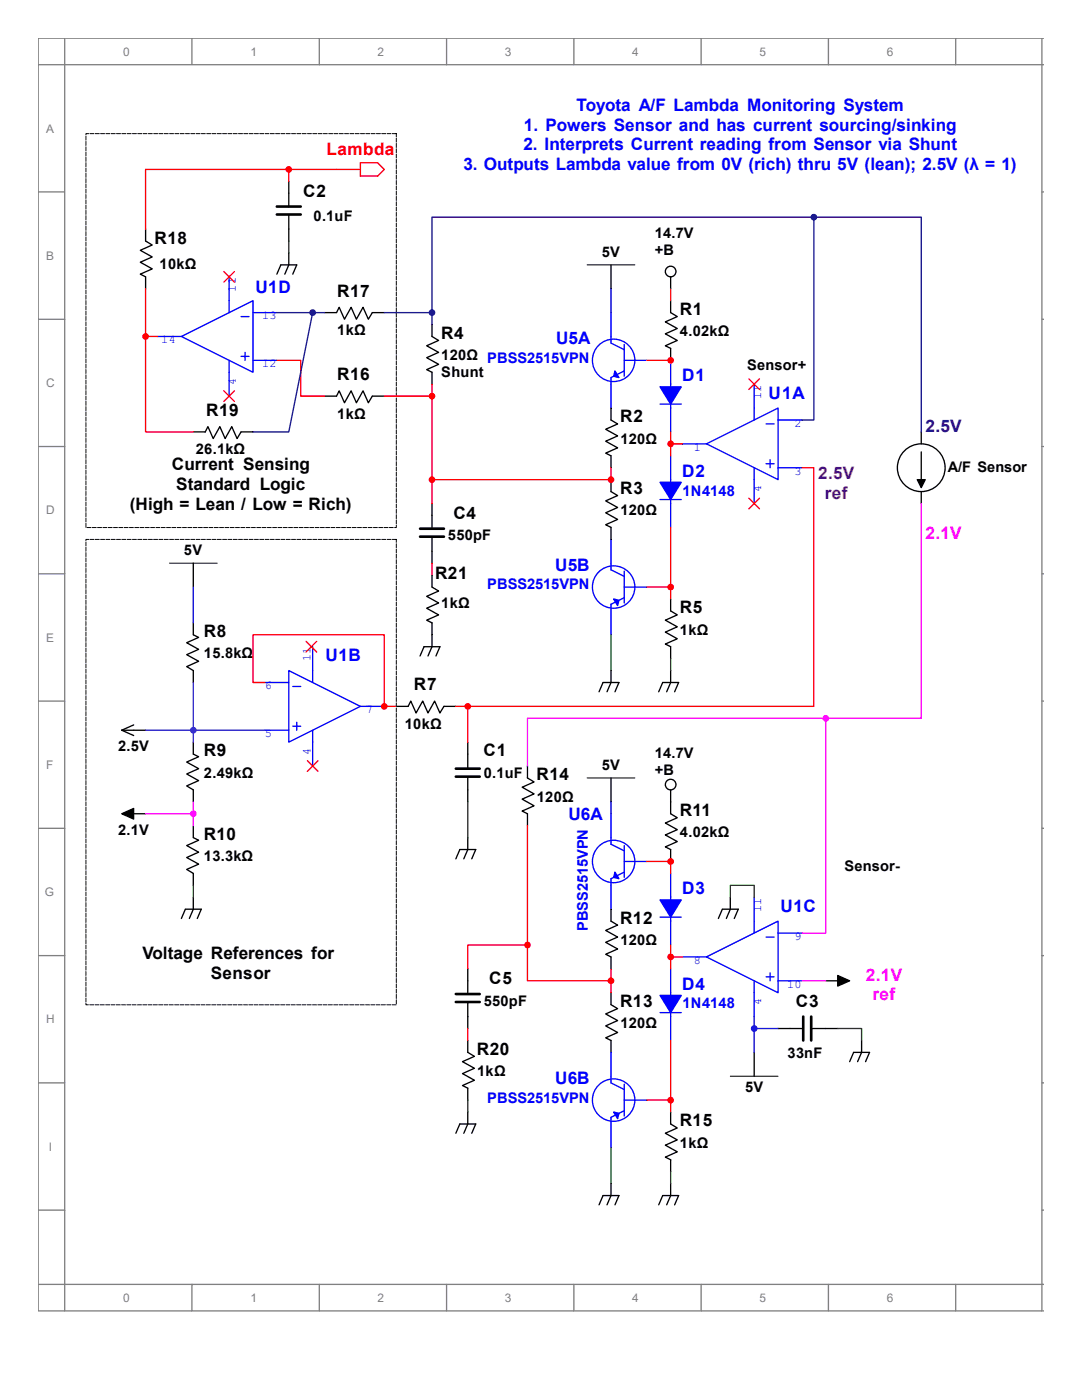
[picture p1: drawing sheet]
<svg xmlns="http://www.w3.org/2000/svg" width="216mm" height="279mm" viewBox="0 0 216 279" stroke-linecap="round" stroke-linejoin="round" font-family="sans-serif">
<g fill="none" stroke="#808080" stroke-width=".26">
<path d="M7.6 12.9h200.7M12.9 7.6v254M38.3 7.6v5.3M63.7 7.6v5.3M89.1 7.6v5.3M114.5 7.6v5.3M139.9 7.6v5.3M165.3 7.6v5.3M190.7 7.6v5.3M207.9 7.6v254M208.3 7.6h-200.7v254h200.7M7.6 38.3h5.3"/>
<path d="M207.9 38.3h.4M7.6 63.7h5.3M207.9 63.7h.4M7.6 89.1h5.3M207.9 89.1h.4M7.6 114.5h5.3M207.9 114.5h.4M7.6 139.9h5.3M207.9 139.9h.4M7.6 165.3h5.3M207.9 165.3h.4M7.6 190.7h5.3"/>
<path d="M207.9 190.7h.4M7.6 216.1h5.3M207.9 216.1h.4M7.6 241.5h5.3M7.6 256.3h200.7M38.3 256.3v5.3M63.7 256.3v5.3M89.1 256.3v5.3M114.5 256.3v5.3M139.9 256.3v5.3M165.3 256.3v5.3M190.7 256.3v5.3"/>
<path d="M207.9 241.5h.4"/>
</g>
<path d="M117.2 52.9h9.5" fill="none" stroke="#000" stroke-width=".2"/>
<g fill="none" stroke="#000" stroke-width=".26">
<path d="M121.9 52.9v4.7M133.8 55.2v2.4"/>
<circle cx="133.8" cy="54.2" r="1.06"/>
</g>
<path d="M141 88.6l14.2-7.2v14.3zM150.5 81.4v2.4M150.5 93.3v2.4M152.9 84.6h1.6M152.9 92.6h1.6M153.7 91.8v1.5" fill="none" stroke="#00f" stroke-width=".26"/>
<path d="M155.2 93.3h4.8" fill="none" stroke="#00f" stroke-width=".26"/>
<path d="M155.2 83.8h4.8" fill="none" stroke="#00f" stroke-width=".26"/>
<path d="M150.5 76.7v4.7" fill="none" stroke="#00f" stroke-width=".26"/>
<path d="M149.4 75.6l2.1 2.1M151.5 75.6l-2.1 2.1" fill="none" stroke="#f00" stroke-width=".26"/>
<path d="M150.5 95.7v4.8" fill="none" stroke="#00f" stroke-width=".26"/>
<path d="M149.4 99.4l2.1 2.1M151.5 99.4l-2.1 2.1" fill="none" stroke="#f00" stroke-width=".26"/>
<path d="M133.8 76.7v4.7M131.7 80.6h4.2M136.2 88.6h4.8" fill="none" stroke="#00f" stroke-width=".26"/>
<g fill="none" stroke="#000" stroke-width=".26">
<path d="M133.8 60v2.4l1.3 .8-2.3 1 2.3 1.4-2.3 1 2.3 1.3-2.3 1.1 1 .5v2.4M183.8 86.2v2.4M183.8 90.2v5.5M183.8 98.1v2.4"/>
<circle cx="183.8" cy="93.3" r="4.8"/>
</g>
<path d="M183 95.7h1.6l-.8 1.6z" fill="#000" stroke="#000" stroke-width=".26"/>
<path d="M131.7 77.2h4.2l-2.1 3.4z" fill="#00f" stroke="#00f" stroke-width=".26"/>
<path d="M133.8 71.9v4.8" fill="none" stroke="#00f" stroke-width=".26"/>
<path d="M131.7 99.7h4.2M133.8 81.4v4.8M133.8 95.7v4.8" fill="none" stroke="#00f" stroke-width=".26"/>
<path d="M131.7 96.3h4.2l-2.1 3.4z" fill="#00f" stroke="#00f" stroke-width=".26"/>
<path d="M133.8 91v4.7" fill="none" stroke="#00f" stroke-width=".26"/>
<g fill="none" stroke="#00f" stroke-width=".26">
<path d="M121.9 67.2v1.3l2.7 1.3M124.6 68.7v6.4M124.6 74l-2.7 1.4v1.3M124.6 71.9h2.1M133.8 100.5v4.8"/>
<circle cx="122.4" cy="71.9" r="4.2"/>
</g>
<path d="M133.8 57.6v2.4" fill="none" stroke="#c08000" stroke-width=".26"/>
<path d="M122.7 74l.8 1.4-1.1-.3z" fill="#00f" stroke="#00f" stroke-width=".26"/>
<path d="M121.9 62.4v4.8" fill="none" stroke="#00f" stroke-width=".26"/>
<path d="M126.7 71.9h2.4" fill="none" stroke="#00f" stroke-width=".26"/>
<g fill="none" stroke="#00f" stroke-width=".26">
<path d="M121.9 76.7v4.7M121.9 112.4v1.3l2.7 1.3M124.6 119.3l-2.7 1.3v1.3M124.6 114v6.3M124.6 117.2h2.1"/>
<circle cx="122.4" cy="117.2" r="4.2"/>
</g>
<circle cx="133.8" cy="88.6" r=".53" fill="#f00" stroke="#f00" stroke-width=".26"/>
<path d="M133.8 86.2v4.8M133.8 88.6h2.4" fill="none" stroke="#f00" stroke-width=".26"/>
<path d="M86.2 64.8v2.4l1.3 .7-2.4 1.1 2.4 1.3-2.4 1.1 2.4 1.3-2.4 1.1 1.1 .5v2.4" fill="none" stroke="#000" stroke-width=".26"/>
<path d="M122.4 119.5l1.1 .3-.3 1.1z" fill="#00f" stroke="#00f" stroke-width=".26"/>
<path d="M121.9 107.6v4.8" fill="none" stroke="#00f" stroke-width=".26"/>
<path d="M126.7 117.2h2.4" fill="none" stroke="#00f" stroke-width=".26"/>
<path d="M57.6 133.8l14.3 7.2-14.3 7.1zM58.4 137h1.6M62.4 133.8v2.4M121.9 121.9v4.8M58.4 144.9h1.6M59.2 144.1v1.6M62.4 145.7v2.4" fill="none" stroke="#00f" stroke-width=".26"/>
<path d="M133.8 119.5v2.4l1.3 .8-2.3 1.1 2.3 1.3-2.3 1.1 2.3 1.3-2.3 1 1 .6v2.3M119.5 138.1l.8-1.9h3.2l-.8 1.9M121.9 133.8v2.4l-.8 1.9M131.4 138.1l.8-1.9h3.2l-.8 1.9M133.8 133.8v2.4l-.8 1.9M79.1 141h2.3l.6-1.1 1 2.4 1.3-2.4 1.1 2.4 1.3-2.4 1.1 2.4 .8-1.3h2.4M93.3 148.1v5.3M93.3 155v5M91 171.4l.8-1.9h3.1l-.8 1.9M93.3 167.2v2.3l-.8 1.9" fill="none" stroke="#000" stroke-width=".26"/>
<path d="M133.8 131.4v2.4" fill="none" stroke="#008000" stroke-width=".26"/>
<path d="M91 153.4h4.7M91 155h4.7" fill="none" stroke="#000" stroke-width=".53"/>
<path d="M52.9 145.7h4.7" fill="none" stroke="#00f" stroke-width=".26"/>
<path d="M52.9 136.2h4.7" fill="none" stroke="#00f" stroke-width=".26"/>
<path d="M62.4 129.1v4.7" fill="none" stroke="#00f" stroke-width=".26"/>
<path d="M61.1 128l2.1 2.1M63.2 128l-2.1 2.1" fill="none" stroke="#f00" stroke-width=".26"/>
<path d="M62.4 148.1v4.8" fill="none" stroke="#00f" stroke-width=".26"/>
<path d="M61.3 151.8l2.1 2.1M63.4 151.8l-2.1 2.1" fill="none" stroke="#f00" stroke-width=".26"/>
<path d="M71.9 141h4.8M141 191l14.2-7.2v14.3zM150.5 183.8v2.4M150.5 195.7v2.4M152.9 187h1.6M152.9 194.9h1.6M153.7 194.2v1.5" fill="none" stroke="#00f" stroke-width=".26"/>
<circle cx="76.7" cy="141" r=".53" fill="#f00" stroke="#f00" stroke-width=".26"/>
<path d="M52.9 136.2h-2.4v-9.5h26.2v14.3h2.4" fill="none" stroke="#f00" stroke-width=".26"/>
<g fill="none" stroke="#000" stroke-width=".26">
<path d="M38.6 112.4v4.8M38.6 124.3v2.4l1 .5-2.3 1.1 2.3 1.3-2.3 1.1 2.3 1.3-2.3 1 1.3 .8v2.4M24.3 145.7l2.4 1.1M24.3 145.7h4.8M26.7 144.7l-2.4 1M38.6 148.1v2.4l1 .5-2.3 1.1 2.3 1.3-2.3 1.1 2.3 1.3-2.3 1 1.3 .8v2.4M121.9 155.3v4.7M133.8 157.6v2.4M26.7 162.4h2.4M38.6 164.8v2.4l1 .5-2.3 1.1 2.3 1.3-2.3 1 2.3 1.4-2.3 1 1.3 .8v2.4M38.6 179.1v2.4l-.8 1.8M36.2 183.3l.8-1.8h3.2l-.8 1.8"/>
<circle cx="133.8" cy="156.6" r="1.06"/>
</g>
<circle cx="38.6" cy="145.7" r=".53" fill="#4e00c0" stroke="#4e00c0" stroke-width=".26"/>
<path d="M29.1 145.7h23.8M38.6 145.7v2.4" fill="none" stroke="#4e00c0" stroke-width=".26"/>
<path d="M33.8 112.4h9.5M117.2 155.3h9.5" fill="none" stroke="#000" stroke-width=".2"/>
<path d="M38.6 117.2v7.1" fill="none" stroke="#0000c0" stroke-width=".26"/>
<circle cx="38.6" cy="162.4" r=".53" fill="#f0f" stroke="#f0f" stroke-width=".26"/>
<path d="M29.1 162.4h9.5M38.6 160v4.8" fill="none" stroke="#f0f" stroke-width=".26"/>
<path d="M24.3 162.4l2.4-1.1v2.2z" fill="#000" stroke="#000" stroke-width=".26"/>
<path d="M38.6 176.7v2.4" fill="none" stroke="#008000" stroke-width=".26"/>
<path d="M155.2 195.7h4.8" fill="none" stroke="#00f" stroke-width=".26"/>
<path d="M155.2 186.2h4.8" fill="none" stroke="#00f" stroke-width=".26"/>
<path d="M150.5 179.1v4.7" fill="none" stroke="#00f" stroke-width=".26"/>
<path d="M150.5 198.1v4.8" fill="none" stroke="#00f" stroke-width=".26"/>
<path d="M133.8 179.1v4.7M131.7 183h4.2M136.2 191h4.8" fill="none" stroke="#00f" stroke-width=".26"/>
<path d="M133.8 160v2.4l1.3 .8-2.3 1.1 2.3 1.3-2.3 1 2.3 1.4-2.3 1 1 .5v2.4" fill="none" stroke="#000" stroke-width=".26"/>
<path d="M131.7 179.6h4.2l-2.1 3.4z" fill="#00f" stroke="#00f" stroke-width=".26"/>
<path d="M133.8 174.3v4.8" fill="none" stroke="#00f" stroke-width=".26"/>
<path d="M133.8 183.8v4.8M133.8 198.1v4.8M131.7 202.1h4.2" fill="none" stroke="#00f" stroke-width=".26"/>
<path d="M131.7 198.6h4.2l-2.1 3.5z" fill="#00f" stroke="#00f" stroke-width=".26"/>
<path d="M133.8 193.4v4.7" fill="none" stroke="#00f" stroke-width=".26"/>
<g fill="none" stroke="#00f" stroke-width=".26">
<path d="M121.9 167.2v1.3l2.7 1.3M124.6 168.8v6.3M124.6 174l-2.7 1.4v1.3M124.6 171.9h2.1M133.8 202.9v4.7"/>
<circle cx="122.4" cy="171.9" r="4.2"/>
</g>
<path d="M122.7 174l.8 1.4-1.1-.3z" fill="#00f" stroke="#00f" stroke-width=".26"/>
<path d="M121.9 162.4v4.8" fill="none" stroke="#00f" stroke-width=".26"/>
<path d="M126.7 171.9h2.4" fill="none" stroke="#00f" stroke-width=".26"/>
<g fill="none" stroke="#00f" stroke-width=".26">
<path d="M121.9 176.7v4.8M121.9 214.8v1.3l2.7 1.3M124.6 216.4v6.3M124.6 219.6h2.1M124.6 221.7l-2.7 1.3v1.3"/>
<circle cx="122.4" cy="219.6" r="4.2"/>
</g>
<g fill="#f00" stroke="#f00" stroke-width=".26">
<circle cx="133.8" cy="191" r=".53"/>
<circle cx="121.9" cy="195.7" r=".53"/>
</g>
<path d="M105.2 152.9v2.4l1.4 .8-2.4 1 2.4 1.3-2.4 1.1 2.4 1.3-2.4 1.1 1 .5v2.4M121.9 181.5v2.3l1.3 .8-2.3 1.1 2.3 1.3-2.3 1.1 2.3 1.3-2.3 1 1 .6v2.4M121.9 198.1v2.4l1.3 .8-2.3 1.1 2.3 1.3-2.3 1 2.3 1.4-2.3 1 1 .5v2.4" fill="none" stroke="#000" stroke-width=".26"/>
<path d="M122.4 221.9l1.1 .3-.3 1.1z" fill="#00f" stroke="#00f" stroke-width=".26"/>
<path d="M121.9 210v4.8" fill="none" stroke="#00f" stroke-width=".26"/>
<path d="M126.7 219.6h2.4" fill="none" stroke="#00f" stroke-width=".26"/>
<path d="M36.2 67.2l14.3-7.2v14.3zM45.7 60v2.4M45.7 71.9v2.4M48.1 63.2h1.6M48.1 71.1h1.6M48.9 70.3v1.6M121.9 224.3v4.8" fill="none" stroke="#00f" stroke-width=".26"/>
<path d="M121.9 81.4v2.4l1.3 .8-2.3 1.1 2.3 1.3-2.3 1.1 2.3 1.3-2.3 1 1 .6v2.3M121.9 95.7v2.4l1.3 .8-2.3 1.1 2.3 1.3-2.3 1 2.3 1.4-2.3 1 1 .6v2.3M164.8 195.7h2.4M121.9 236.2v2.4l-.8 1.9M133.8 221.9v2.4l1.3 .8-2.3 1.1 2.3 1.3-2.3 1 2.3 1.4-2.3 1 1 .6v2.3M133.8 236.2v2.4l-.8 1.9M119.5 240.5l.8-1.9h3.2l-.8 1.9M131.4 240.5l.8-1.9h3.2l-.8 1.9" fill="none" stroke="#000" stroke-width=".26"/>
<path d="M121.9 93.3v2.4M160 93.3h2.4v47.7h-69.1M91 141h2.3M93.3 141v7.1M129.1 171.9h4.7v2.4M121.9 193.4v4.7M133.8 188.6v4.8M133.8 191h2.4" fill="none" stroke="#f00" stroke-width=".26"/>
<path d="M133.8 233.8v2.4" fill="none" stroke="#008000" stroke-width=".26"/>
<path d="M167.2 194.7l2.3 1-2.3 1.1z" fill="#000" stroke="#000" stroke-width=".26"/>
<path d="M160 195.7h4.8" fill="none" stroke="#f0f" stroke-width=".26"/>
<circle cx="162.4" cy="43.3" r=".53" fill="#120080" stroke="#120080" stroke-width=".26"/>
<path d="M162.4 43.3v40.5h-2.4" fill="none" stroke="#120080" stroke-width=".26"/>
<g fill="#f00" stroke="#f00" stroke-width=".26">
<circle cx="121.9" cy="95.7" r=".53"/>
<circle cx="133.8" cy="171.9" r=".53"/>
<circle cx="93.3" cy="141" r=".53"/>
</g>
<path d="M121.9 160v2.4" fill="none" stroke="#0000c0" stroke-width=".26"/>
<path d="M50.5 71.9h4.7" fill="none" stroke="#00f" stroke-width=".26"/>
<path d="M50.5 62.4h4.7" fill="none" stroke="#00f" stroke-width=".26"/>
<path d="M45.7 55.2v4.8" fill="none" stroke="#00f" stroke-width=".26"/>
<path d="M44.7 54.2l2.1 2.1M46.8 54.2l-2.1 2.1" fill="none" stroke="#f00" stroke-width=".26"/>
<path d="M45.7 74.3v4.8" fill="none" stroke="#00f" stroke-width=".26"/>
<path d="M44.7 78l2.1 2.1M46.8 78l-2.1 2.1" fill="none" stroke="#f00" stroke-width=".26"/>
<path d="M31.4 67.2h4.8" fill="none" stroke="#00f" stroke-width=".26"/>
<path d="M57.6 36.2v5M29.1 45.7v2.4l1.3 .8-2.4 1.1 2.4 1.3-2.4 1 2.4 1.4-2.4 1 1.1 .5v2.4M55.2 54.7l.8-1.8h3.2l-.8 1.8M57.6 42.8v5.3M57.6 50.5v2.4l-.8 1.8M64.8 79.1h2.4l.5-1.1 1 2.4 1.4-2.4 1 2.4 1.3-2.4 1.1 2.4 .8-1.3h2.4M64.8 62.4h2.4l.5-1.1 1 2.4 1.4-2.4 1 2.4 1.3-2.4 1.1 2.4 .8-1.3h2.4M38.6 86.2h2.4l.5-1.1 1 2.4 1.4-2.4 1 2.4 1.3-2.4 1.1 2.4 .8-1.3h2.4" fill="none" stroke="#000" stroke-width=".26"/>
<path d="M55.2 42.8h4.8M55.2 41.2h4.8" fill="none" stroke="#000" stroke-width=".53"/>
<path d="M57.6 48.1v2.4" fill="none" stroke="#008000" stroke-width=".26"/>
<path d="M71.9 32.5h3.5l1.3 1.3-1.3 1.3h-3.5z" fill="none" stroke="#f00" stroke-width=".26"/>
<g fill="none" stroke="#f00" stroke-width=".26">
<path d="M57.6 33.8h-28.5v11.9M57.6 33.8h14.3M57.6 33.8v2.4M29.1 57.6v9.6M29.1 67.2v19h9.5M29.1 67.2h2.3M55.2 71.9h4.8v7.2h4.8M76.7 79.1h9.5M86.2 76.7v23.8M129.1 71.9h4.7M86.2 95.7h35.7M86.2 112.4v2.4"/>
<path d="M129.1 117.2h4.7M133.8 105.3v14.2M105.2 164.8v23.8M105.2 188.6v7.1h16.7M105.2 188.6h-11.9v4.8M93.3 205.3v2.3M129.1 219.6h4.7M133.8 207.6v14.3"/>
</g>
<path d="M17.1 26.7h62v78.6h-62zM17.1 107.7h62v92.8h-62z" fill="none" stroke="#fff" stroke-width=".2" stroke-dasharray=".8 .3" stroke-dashoffset=".8"/>
<path d="M17.1 26.7h62v78.6h-62zM17.1 107.7h62v92.8h-62z" fill="none" stroke="#000" stroke-width=".2" stroke-dasharray=".8 .3"/>
<g fill="#f00" stroke="#f00" stroke-width=".26">
<circle cx="57.6" cy="33.8" r=".53"/>
<circle cx="86.2" cy="79.1" r=".53"/>
<circle cx="133.8" cy="117.2" r=".53"/>
<circle cx="133.8" cy="219.6" r=".53"/>
<circle cx="29.1" cy="67.2" r=".53"/>
<circle cx="105.2" cy="188.6" r=".53"/>
<circle cx="86.2" cy="95.7" r=".53"/>
<circle cx="133.8" cy="71.9" r=".53"/>
</g>
<path d="M121.9 126.7v7.1M93.3 160v7.2M145.7 179.1v-2.4h4.8v2.4M93.3 219.6v2.3M167.2 205.3h4.7v2.3M121.9 229.1v7.1" fill="none" stroke="#008000" stroke-width=".26"/>
<path d="M145.7 214.8h9.5" fill="none" stroke="#000" stroke-width=".2"/>
<g fill="none" stroke="#000" stroke-width=".26">
<path d="M86.2 114.8v2.4l1.3 .8-2.4 1 2.4 1.3-2.4 1.1 2.4 1.3-2.4 1.1 1.1 .5v4.8l-.8 1.8M86.2 100.5v5M86.2 107.1v5.3M83.8 130.9l.8-1.8h3.2l-.8 1.8M145.7 179.1v2.4l-.8 1.8M93.3 193.4v5M93.3 200v5.3M143.3 183.3l.8-1.8h3.2l-.8 1.8M93.3 207.6v2.4l1.4 .8-2.4 1.1 2.4 1.3-2.4 1.1 2.4 1.3-2.4 1 1 .6v2.4M150.5 210v4.8M155.2 205.3h5.1M161.9 205.3h5.3"/>
<path d="M169.5 211.9l.8-1.9h3.2l-.8 1.9M171.9 207.6v2.4l-.8 1.9M91 226.2l.8-1.9h3.1l-.8 1.9M93.3 221.9v2.4l-.8 1.9"/>
</g>
<circle cx="164.8" cy="143.4" r=".53" fill="#f0f" stroke="#f0f" stroke-width=".26"/>
<path d="M183.8 100.5v42.9h-19M164.8 143.4h-59.6v9.5M164.8 143.4v42.8h-4.8" fill="none" stroke="#f0f" stroke-width=".26"/>
<path d="M83.8 107.1h4.8M83.8 105.5h4.8M91 200h4.7M91 198.4h4.7M160.3 202.9v4.7M161.9 202.9v4.7" fill="none" stroke="#000" stroke-width=".53"/>
<circle cx="150.5" cy="205.3" r=".53" fill="#0000c0" stroke="#0000c0" stroke-width=".26"/>
<path d="M121.9 57.6v4.8M150.5 202.9v7.1M150.5 205.3h4.7" fill="none" stroke="#0000c0" stroke-width=".26"/>
<path d="M38.6 136.2v9.5" fill="none" stroke="#4e00c0" stroke-width=".26"/>
<g fill="#120080" stroke="#120080" stroke-width=".26">
<circle cx="62.4" cy="62.4" r=".53"/>
<circle cx="86.2" cy="62.4" r=".53"/>
</g>
<path d="M55.2 62.4h9.6M62.4 62.4l-4.8 23.8h-7.1M76.7 62.4h9.5M86.2 62.4v-19.1h97.6v42.9M86.2 62.4v2.4" fill="none" stroke="#120080" stroke-width=".26"/>
<g font-size="3.4" fill="#00f">
<text x="115.1" y="22.1">Toyota A/F Lambda Monitoring System</text>
<text x="104.5" y="26.1">1. Powers Sensor and has current sourcing/sinking</text>
<text x="92.5" y="34">3. Outputs Lambda value from 0V (rich) thru 5V (lean); 2.5V (λ = 1)</text>
<text x="104.4" y="30">2. Interprets Current reading from Sensor via Shunt</text>
<text x="51" y="58.4">U1D</text>
<text x="111" y="68.7">U5A</text>
<text x="136.1" y="76.1">D1</text>
<text x="153.4" y="79.5">U1A</text>
<text x="136.1" y="95.2">D2</text>
<text x="110.8" y="113.9">U5B</text>
<text x="65" y="131.9">U1B</text>
<text x="113.4" y="163.7">U6A</text>
<text x="136.1" y="178.5">D3</text>
<text x="155.7" y="181.9">U1C</text>
<text x="136.1" y="197.5">D4</text>
<text x="110.8" y="216.3">U6B</text>
</g>
<text font-size="3.4" fill="#f00" x="65.2" y="30.9">Lambda</text>
<g font-size="3.4">
<text x="60.5" y="39.3">C2</text>
<text x="30.9" y="48.6">R18</text>
<text x="67.3" y="59.2">R17</text>
<text x="135.6" y="62.9">R1</text>
<text x="88" y="67.6">R4</text>
<text x="67.3" y="75.9">R16</text>
<text x="41.1" y="83">R19</text>
<text x="123.7" y="84.3">R2</text>
<text x="34.3" y="93.8">Current Sensing</text>
<text x="25.9" y="101.7">(High = Lean / Low = Rich)</text>
<text x="35.2" y="97.7">Standard Logic</text>
<text x="123.7" y="98.6">R3</text>
<text x="90.5" y="103.6">C4</text>
<text x="86.8" y="115.5">R21</text>
<text x="135.6" y="122.4">R5</text>
<text x="40.6" y="127.2">R8</text>
<text x="82.6" y="137.8">R7</text>
<text x="40.6" y="151">R9</text>
<text x="96.5" y="151">C1</text>
<text x="107.1" y="155.7">R14</text>
<text x="40.6" y="167.6">R10</text>
<text x="135.6" y="162.9">R11</text>
<text x="123.7" y="184.3">R12</text>
<text x="28.4" y="191.5">Voltage References for</text>
<text x="42" y="195.4">Sensor</text>
<text x="97.6" y="196.5">C5</text>
<text x="123.7" y="201">R13</text>
<text x="158.8" y="201">C3</text>
<text x="95.2" y="210.5">R20</text>
<text x="135.6" y="224.8">R15</text>
</g>
<text font-size="3.4" fill="#270080" x="184.7" y="86.1">2.5V</text>
<g font-size="3.4" fill="#800080">
<text x="163.2" y="95.7">2.5V</text>
<text x="164.6" y="99.6">ref</text>
</g>
<g font-size="3.4" fill="#f0f">
<text x="184.7" y="107.6">2.1V</text>
<text x="172.8" y="195.7">2.1V</text>
<text x="174.1" y="199.6">ref</text>
</g>
<g font-size="2.9">
<text x="62.6" y="44.1">0.1uF</text>
<text x="130.6" y="47.5">14.7V</text>
<text x="31.8" y="53.6">10kΩ</text>
<text x="120.1" y="51.3">5V</text>
<text x="130.6" y="50.9">+B</text>
<text x="67.3" y="66.9">1kΩ</text>
<text x="88.1" y="71.9">120Ω PBSS2515VPN</text>
<text x="135.7" y="67.1">4.02kΩ</text>
<text x="88.1" y="75.2">Shunt</text>
<text x="149.1" y="73.7">Sensor+</text>
<text x="67.3" y="83.5">1kΩ</text>
<text x="123.8" y="88.6">120Ω</text>
<text x="39.1" y="90.7">26.1kΩ</text>
<text x="189.1" y="94.1">A/F Sensor</text>
<text x="89.4" y="107.9">550pF</text>
<text x="123.8" y="102.8">120Ω</text>
<text x="36.7" y="110.8">5V</text>
<text x="88.1" y="121.4">1kΩ</text>
<text x="40.7" y="131.4">15.8kΩ</text>
<text x="135.7" y="126.7">1kΩ</text>
<text x="23.6" y="149.9">2.5V</text>
<text x="80.8" y="145.5">10kΩ</text>
<text x="40.7" y="155.2">2.49kΩ</text>
<text x="96.5" y="155.2">0.1uF</text>
<text x="120.1" y="153.6">5V</text>
<text x="130.6" y="151.3">14.7V</text>
<text x="130.6" y="154.6">+B</text>
<text x="107.1" y="160">120Ω</text>
<text x="23.6" y="166.6">2.1V</text>
<text x="135.7" y="167.1">4.02kΩ</text>
<text x="40.7" y="171.9">13.3kΩ</text>
<text x="168.5" y="173.7">Sensor-</text>
<text x="123.8" y="188.6">120Ω</text>
<text x="96.5" y="200.7">550pF</text>
<text x="123.8" y="205.2">120Ω</text>
<text x="95.2" y="214.8">1kΩ</text>
<text x="157.1" y="211.1">33nF</text>
<text x="148.7" y="217.9">5V</text>
<text x="135.7" y="229.1">1kΩ</text>
</g>
<g font-size="2.9" fill="#00f">
<text x="136.2" y="98.9">1N4148</text>
<text x="97.2" y="117.6">PBSS2515VPN</text>
<text x="117.3" y="185.8" transform="rotate(-90 117.3 185.8)">PBSS2515VPN</text>
<text x="136.2" y="201.3">1N4148</text>
<text x="97.2" y="220">PBSS2515VPN</text>
</g>
<g font-size="2.4" fill="#808080">
<text x="24.6" y="11.1">0</text>
<text x="50" y="11.1">1</text>
<text x="75.4" y="11.1">2</text>
<text x="100.8" y="11.1">3</text>
<text x="126.2" y="11.1">4</text>
<text x="151.6" y="11.1">5</text>
<text x="177" y="11.1">6</text>
<text x="9.2" y="26.5">A</text>
<text x="9.2" y="51.9">B</text>
<text x="9.2" y="77.3">C</text>
<text x="9.2" y="102.7">D</text>
<text x="9.2" y="128.1">E</text>
<text x="9.2" y="153.5">F</text>
<text x="8.9" y="178.9">G</text>
<text x="9.2" y="204.3">H</text>
<text x="9.7" y="229.7">I</text>
<text x="24.6" y="259.8">0</text>
<text x="50" y="259.8">1</text>
<text x="75.4" y="259.8">2</text>
<text x="100.8" y="259.8">3</text>
<text x="126.2" y="259.8">4</text>
<text x="151.6" y="259.8">5</text>
<text x="177" y="259.8">6</text>
</g>
<g font-size="2.4" fill="#00f">
<text x="47.1" y="58.2" transform="rotate(-90 47.1 58.2)">11</text>
<text x="52.3" y="63.8">13</text>
<text x="32.2" y="68.5">14</text>
<text x="47.1" y="76.8" transform="rotate(-90 47.1 76.8)">4</text>
<text x="52.3" y="73.3">12</text>
<text x="151.9" y="79.6" transform="rotate(-90 151.9 79.6)">11</text>
<text x="138.4" y="90">1</text>
<text x="158.5" y="85.2">2</text>
<text x="158.5" y="94.7">3</text>
<text x="151.9" y="98.3" transform="rotate(-90 151.9 98.3)">4</text>
<text x="62" y="132" transform="rotate(-90 62 132)">11</text>
<text x="52.9" y="137.6">6</text>
<text x="73" y="142.3">7</text>
<text x="52.9" y="147.1">5</text>
<text x="62" y="150.7" transform="rotate(-90 62 150.7)">4</text>
<text x="151.9" y="182" transform="rotate(-90 151.9 182)">11</text>
<text x="158.5" y="187.6">9</text>
<text x="138.4" y="192.4">8</text>
<text x="157.1" y="197.1">10</text>
<text x="151.9" y="200.7" transform="rotate(-90 151.9 200.7)">4</text>
</g>
</svg>
